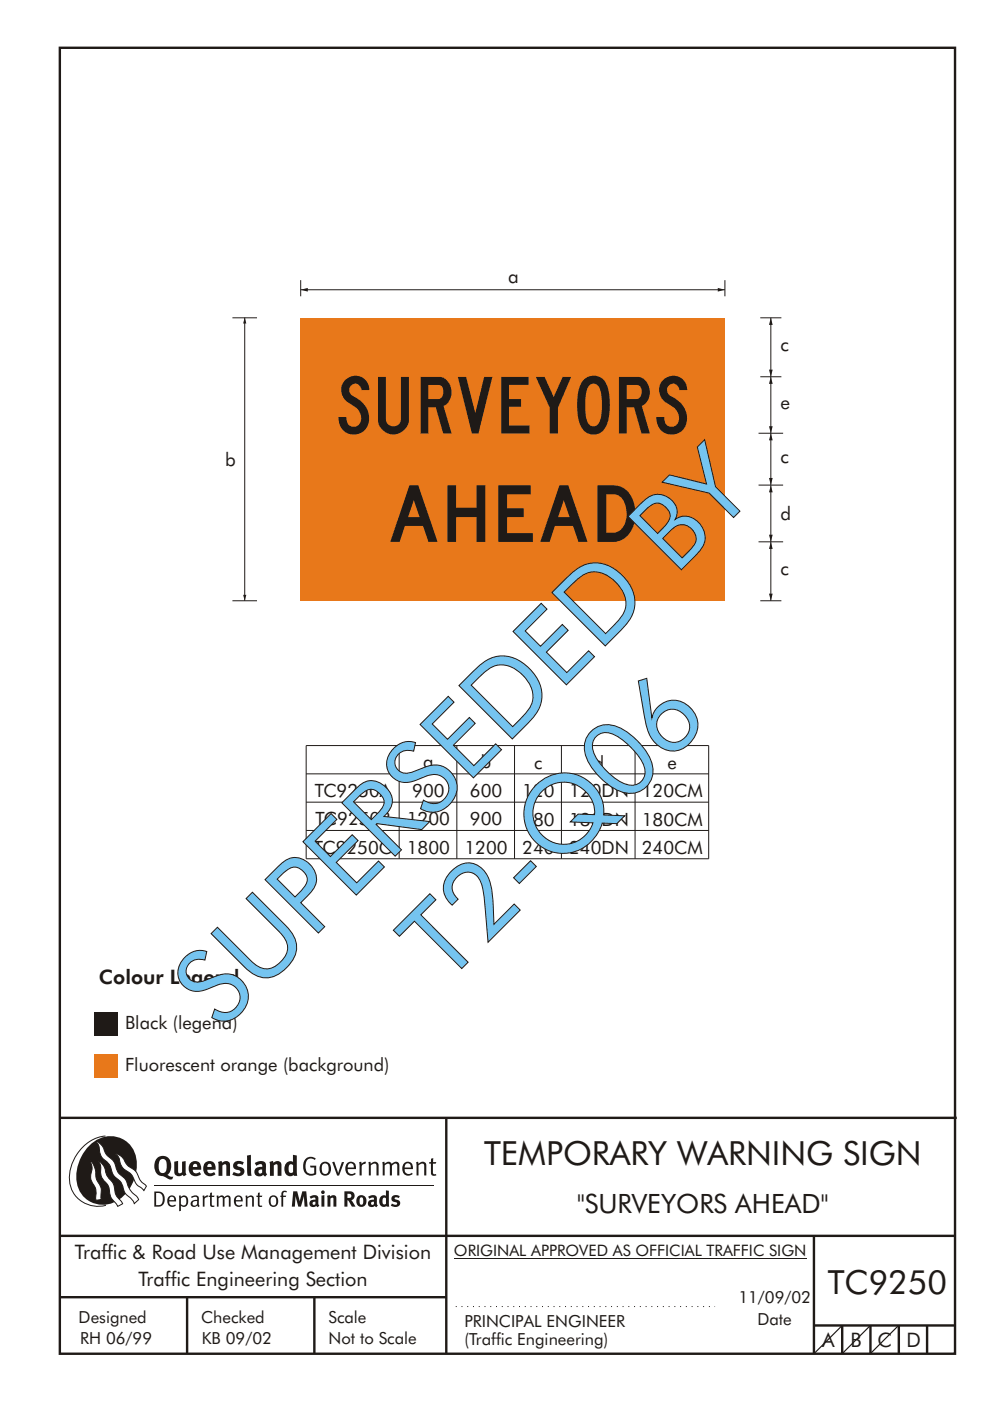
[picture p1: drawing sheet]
<svg xmlns="http://www.w3.org/2000/svg" width="210mm" height="297mm" viewBox="0 0 210 297" stroke-linecap="round" stroke-linejoin="round" font-family="sans-serif">
<path d="M96.7 277h55" fill="none" stroke="#1f1a17" stroke-width=".21" stroke-dasharray=".2 1" stroke-linecap="butt"/>
<g fill="none" stroke="#1f1a17" stroke-width=".51">
<path d="M12.7 10.1h189.9v276.9h-189.9zM12.7 237h190.3M94.7 236.9v50.1M12.7 262h190M12.7 275h82M39.7 275v12M66.7 275v12M172.7 262v25M172.7 281h30M178.7 281v6M184.7 281v6M190.7 281v6"/>
<path d="M196.7 281v6"/>
</g>
<path d="M96.3 266.7h74.7" fill="none" stroke="#1f1a17" stroke-width=".21"/>
<path d="M20 223.5h5v5h-5z" fill="#e8781a"/>
<path d="M20 214.5h5v5h-5z" fill="#1f1a17"/>
<path d="M51.9 67.3v60.1M65 158.1h85.4v24h-85.4zM84.7 158.1v24M96.9 158.1v24M109.2 158.1v24M119.1 158.1v24M134.7 158.1v24M65 164.1h85.4M65 170.1h85.4M65 176.1h85.4" fill="none" stroke="#1f1a17" stroke-width=".21"/>
<path d="M178.7 281l-6 6M184.7 281l-6 6" fill="none" stroke="#1f1a17" stroke-width=".25"/>
<g fill="#1f1a17">
<path d="M51.9 67.3l.4 1.3h-.7z"/>
<path d="M51.6 126.1h.7l-.4 1.3z"/>
</g>
<path d="M163.5 102.9v12" fill="none" stroke="#1f1a17" stroke-width=".21"/>
<g fill="#1f1a17">
<path d="M163.5 102.9l.4 1.5h-.7l.3-1.5 .4 1.5z" fill-rule="evenodd"/>
<path d="M163.2 113.4h.7l-.4 1.5 .4-1.5-.4 1.5z" fill-rule="evenodd"/>
</g>
<path d="M163.5 79.9v12" fill="none" stroke="#1f1a17" stroke-width=".21"/>
<g fill="#1f1a17">
<path d="M163.5 79.9l.4 1.5h-.7l.3-1.5 .4 1.5z" fill-rule="evenodd"/>
<path d="M163.2 90.4h.7l-.4 1.5 .4-1.5-.4 1.5z" fill-rule="evenodd"/>
</g>
<path d="M163.5 114.9v12.5" fill="none" stroke="#1f1a17" stroke-width=".21"/>
<g fill="#1f1a17">
<path d="M163.5 114.9l.4 1.5h-.7l.3-1.5 .4 1.5z" fill-rule="evenodd"/>
<path d="M163.2 125.9h.7l-.4 1.5 .4-1.5-.4 1.5z" fill-rule="evenodd"/>
</g>
<path d="M163.5 67.4v12.5" fill="none" stroke="#1f1a17" stroke-width=".21"/>
<g fill="#1f1a17">
<path d="M163.5 67.4l.4 1.5h-.7l.3-1.5 .4 1.5z" fill-rule="evenodd"/>
<path d="M163.2 78.4h.7l-.4 1.5 .4-1.5-.4 1.5z" fill-rule="evenodd"/>
</g>
<path d="M63.8 61.4h90" fill="none" stroke="#1f1a17" stroke-width=".21"/>
<g fill="#1f1a17">
<path d="M63.8 61.4l1.5-.4v.8l-1.5-.4 1.5-.4z" fill-rule="evenodd"/>
<path d="M152.3 61l1.5 .4-1.5 .4v-.8l1.5 .4z" fill-rule="evenodd"/>
</g>
<path d="M163.5 91.8v11" fill="none" stroke="#1f1a17" stroke-width=".21"/>
<g fill="#1f1a17">
<path d="M163.5 91.8l.4 1.6h-.7l.3-1.6 .4 1.6z" fill-rule="evenodd"/>
<path d="M163.2 101.3h.7l-.4 1.5 .4-1.5-.4 1.5z" fill-rule="evenodd"/>
</g>
<path d="M63.8 59.4v3.4M153.8 59.4v3.4M49.3 67.4h5.2M161.3 67.4h4.5M161.3 79.9h4.5M160.9 91.9h5.3M160.9 102.8h5.3M160.9 114.9h5.3M49.3 127.4h5.2M161.3 127.4h4.5" fill="none" stroke="#1f1a17" stroke-width=".21"/>
<g fill="#e8781a">
<path d="M63.8 67.4h90v60h-90z"/>
<path d="M66.3 69.9h85v55h-85z"/>
</g>
<g fill="#1f1a17">
<path d="M64.9 245.6a1.61 1.61 0 0 1 2.1 .1l-.2 .2a1.17 1.17 0 0 0-1.4-.1 1.17 1.17 0 0 0-.6 1.2 1.42 1.42 0 0 0 1.2 1.9l.7-.2v-1.2h-.8l-.1-.4h1.3v1.9a1.82 1.82 0 0 1-2.2-.1 1.82 1.82 0 0 1-.6-2.1l.2-.7z" fill-rule="evenodd"/>
<path d="M68.2 246.6a1.77 1.77 0 0 0 .4 2.6 1.39 1.39 0 0 0 1.4-.5 1.39 1.39 0 0 0 .2-1.5 1.19 1.19 0 0 0-2-.6zM68.5 246.8a.83 .83 0 0 1 1 .1 .83 .83 0 0 1 .2 1 .75 .75 0 0 1-.6 1 .75 .75 0 0 1-.8-.8v-.9z" fill-rule="evenodd"/>
<path d="M70.5 246.4l.4-.1 .8 2.4 .8-2.3h.5l-1.1 2.8h-.4z" fill-rule="evenodd"/>
<path d="M73.6 246.7a1.74 1.74 0 0 0 .5 2.5h.9l.5-.3-.2-.3a.89 .89 0 0 1-1.1 .2 .89 .89 0 0 1-.4-.9h1.7a1.15 1.15 0 0 0-.4-1.4 1.15 1.15 0 0 0-1.5 .2zM74 246.9a.67 .67 0 0 1 .8-.1 .67 .67 0 0 1 .3 .7h-1.3z" fill-rule="evenodd"/>
<path d="M76.2 246.4l.4-.1 .1 .5 .5-.4 .5-.1-.2 .5a.61 .61 0 0 0-.8 .6v1.8h-.4z" fill-rule="evenodd"/>
<path d="M78.1 246.4l.5-.1 .1 .5a.89 .89 0 0 1 .9-.5 .89 .89 0 0 1 .7 .8v2.1h-.4v-2.1l-.1-.3-.3-.1-.8 .4v2.1h-.4z" fill-rule="evenodd"/>
<path d="M81.1 246.4l.4-.1 .1 .4a.83 .83 0 0 1 .8-.4 .83 .83 0 0 1 .7 .5 .86 .86 0 0 1 .9-.5 .86 .86 0 0 1 .7 .8v2.1h-.4l-.1-2.3a.5 .5 0 0 0-.8 0l-.2 .2v2.1h-.5v-2.2l-.4-.3-.7 .4v2.1h-.4z" fill-rule="evenodd"/>
<path d="M85.7 246.7a1.74 1.74 0 0 0 .5 2.5h.9l.5-.3-.2-.3a.89 .89 0 0 1-1.1 .2 .89 .89 0 0 1-.4-.9h1.7a1.15 1.15 0 0 0-.5-1.4 1.15 1.15 0 0 0-1.4 .2zM86 246.9a.67 .67 0 0 1 .9-.1 .67 .67 0 0 1 .3 .7h-1.3z" fill-rule="evenodd"/>
<path d="M88.3 246.4l.4-.1 .1 .5a.89 .89 0 0 1 .9-.5 .89 .89 0 0 1 .7 .8v2.1h-.4v-2.1l-.1-.3-.3-.1-.8 .4v2.1h-.4z" fill-rule="evenodd"/>
<path d="M91.5 245.7l.4-.2v.9h.7l-.2 .3h-.5v2.1l.1 .1h.5l.1 .3a.71 .71 0 0 1-1.2-.5v-2h-.3v-.3h.3z" fill-rule="evenodd"/>
<path d="M37 246.3l.8-.2v2a.46 .46 0 0 0 .2 .7 .46 .46 0 0 0 .6-.3v-2.2l.8-.1v2.3l.2 .6-.6 .3-.2-.3a1.03 1.03 0 0 1-1.2 .2 1.03 1.03 0 0 1-.6-1z" fill-rule="evenodd"/>
<path d="M40.4 246.6a1.64 1.64 0 0 0 0 2.3 1.64 1.64 0 0 0 2.3 .1l-.4-.5a.78 .78 0 0 1-.9 .3 .78 .78 0 0 1-.5-.8h1.8a1.37 1.37 0 0 0-.6-1.6 1.37 1.37 0 0 0-1.7 .2zM41 246.9a.48 .48 0 0 1 .7-.1 .48 .48 0 0 1 .2 .6h-1z" fill-rule="evenodd"/>
<path d="M43.5 246.6a1.65 1.65 0 0 0-.2 2 1.65 1.65 0 0 0 1.9 .7l.5-.3-.3-.5a.78 .78 0 0 1-.9 .3 .78 .78 0 0 1-.5-.8h1.8a1.37 1.37 0 0 0-.6-1.6 1.37 1.37 0 0 0-1.7 .2zM44.1 246.9a.48 .48 0 0 1 .6-.1 .48 .48 0 0 1 .2 .6h-.9z" fill-rule="evenodd"/>
<path d="M46.3 246.4l.7-.3 .1 .4a.95 .95 0 0 1 1-.3 .95 .95 0 0 1 .7 .9v2.2h-.8v-2.3l-.3-.2-.5 .3v2.2h-.8z" fill-rule="evenodd"/>
<path d="M49.7 246.5a1.73 1.73 0 0 1 2-.1l-.2 .6-.6-.2a.42 .42 0 0 0-.6 .3l.2 .2a1.23 1.23 0 0 1 1.4 1 1.47 1.47 0 0 1-2.3 .9l-.3-.1 .3-.6 .7 .3a.47 .47 0 0 0 .7-.3 .87 .87 0 0 0-1-.6l-.4-.2-.1-.4z" fill-rule="evenodd"/>
<path d="M54.1 246.6l.3 .6 .3-.2a.62 .62 0 0 1 .9 0v.4a1.21 1.21 0 0 0-1.3 .3 1.21 1.21 0 0 0-.2 1.4 1.19 1.19 0 0 0 1.7 0l.5 .3 .4-.4-.3-.4v-1.3a.96 .96 0 0 0-1.3-1.1zM55 248.1l.6-.1v.6a.43 .43 0 0 1-.6 .1 .43 .43 0 0 1 0-.6z" fill-rule="evenodd"/>
<path d="M57.2 246.4l.7-.3 .1 .4a.95 .95 0 0 1 1-.3 .95 .95 0 0 1 .7 .9v2.2h-.8v-2.3l-.3-.2-.5 .3v2.2h-.8z" fill-rule="evenodd"/>
<path d="M62.2 244.8v1.6a1.29 1.29 0 0 0-1.4 .1 1.29 1.29 0 0 0-.5 1.3 1.24 1.24 0 0 0 .5 1.4 1.24 1.24 0 0 0 1.5-.1l.1 .2h.7l-.1-4.3zM61.5 246.9h.4l.3 .1v1.5l-.3 .2a.48 .48 0 0 1-.6-.5 1.52 1.52 0 0 1 .2-1.3z" fill-rule="evenodd"/>
<path d="M52.4 245l.8-.2 .2 4.5h-.8l-.1-.2z" fill-rule="evenodd"/>
</g>
<path d="M22.4 240.9a9 9 0 0 0-7.4 10.8 6.2 6.2 0 0 0 7.5 3.9M32.7 251.4h59.4" fill="none" stroke="#1f1a17" stroke-width=".21"/>
<path d="M19.1 242.7a5.7 5.7 0 0 1 6.5-1.4 5.7 5.7 0 0 1 3.4 5.7 8.6 8.6 0 0 1-6.2 8.4 5.7 5.7 0 0 1-6.5-7.1 9.9 9.9 0 0 1 2.8-5.6z" fill-rule="evenodd" fill="#1f1a17"/>
<path d="M24.4 244.6a3.1 3.1 0 0 1 2.3 2.1l.8 .8a3.2 3.2 0 0 1 2 2.3l.4 .7 1.2 1-.6 .9-.2-.3a3.5 3.5 0 0 1-1.9-2 3.8 3.8 0 0 0-2.1-2.2 3.5 3.5 0 0 1-1-2.3zM20.4 242a3.4 3.4 0 0 1 1.9 2.4l.7 .9a3.3 3.3 0 0 1 1.7 2.5 4.4 4.4 0 0 0 1.7 2l.3 .3a6.1 6.1 0 0 0 2.5 3.7l.2 .5-.9 .9a6.1 6.1 0 0 0-1.9-2.2l-.4-.7a3.6 3.6 0 0 0-1.9-2.8l-.6-1.1a3.6 3.6 0 0 0-1.9-2.8 3.7 3.7 0 0 1-.8-2.4zM21 246.2a3.4 3.4 0 0 1 1.5 2.7l.6 .9a3.8 3.8 0 0 1 1.4 3.1l.3 .8 1.2 1.5-1 .6-.5-.8a3.2 3.2 0 0 1-1.3-2.8 4.3 4.3 0 0 0-1.4-2.2 4.7 4.7 0 0 1-.5-2.9zM19.2 246.1a5.1 5.1 0 0 1 1.2 3.7l.3 .7a3.1 3.1 0 0 1 .7 3l.1 .8-1.1 .2-.1-.8a3.5 3.5 0 0 0-.9-3.2 3.6 3.6 0 0 1 .1-2.6z" fill-rule="evenodd" fill="#fff" stroke="#1f1a17" stroke-width=".21"/>
<g fill="#1f1a17">
<path d="M33.4 245.5a2.51 2.51 0 0 0 .4 3.7l.8 .2a2.78 2.78 0 0 0 2 .6l.2-.5h-.6l-.7-.4a2.56 2.56 0 0 0 0-3.8 1.83 1.83 0 0 0-2.1 .2zM34 245.9a.87 .87 0 0 1 1 0 .87 .87 0 0 1 .4 .9v.4a1.17 1.17 0 0 1-.9 1.5h-.3a2.38 2.38 0 0 1-.2-2.8z" fill-rule="evenodd"/>
<path d="M33.1 252.9v2.6a1.12 1.12 0 0 0 1.2-.3 1.12 1.12 0 0 0 .2-1.1l-.1-.6-.3-.4zM32.7 252.6h1.1a1.67 1.67 0 0 1 1.2 1.7 1.67 1.67 0 0 1-1.3 1.5h-1zM36.1 253.9l-.2 .6h1.1a.55 .55 0 0 0-.3-.7 .55 .55 0 0 0-.6 .1zM35.8 253.8a.95 .95 0 0 1 1.2-.2 .95 .95 0 0 1 .4 1.1h-1.5a.72 .72 0 0 0 .4 .8 .72 .72 0 0 0 .9-.1l.1 .2a1.15 1.15 0 0 1-1.5 0 1.15 1.15 0 0 1-.2-1.5zM38.4 254.1v1.2a.7 .7 0 0 0 .9 .1 .7 .7 0 0 0 .2-.9 .61 .61 0 0 0-.4-.7 .61 .61 0 0 0-.7 .3zM38 253.5l.3-.1 .1 .4a.95 .95 0 0 1 1.2-.1 .95 .95 0 0 1 .3 1.1 .92 .92 0 0 1-.5 1 .92 .92 0 0 1-1-.2v1.1l-.4 .1zM40.9 254.9a.5 .5 0 0 0 .2 .7 .5 .5 0 0 0 .7-.3v-.7zM40.5 253.8a1 1 0 0 1 1.7 .2v1.4l.2 .3-.2 .2-.3-.3a.78 .78 0 0 1-1.4-.1 .78 .78 0 0 1 .8-1.1h.5a.58 .58 0 0 0-.3-.7 .58 .58 0 0 0-.7 .3zM43 253.5l.3-.1 .1 .4 .3-.3h.5l-.2 .3a.52 .52 0 0 0-.6 .6v1.4h-.4zM44.6 252.9l.4-.1-.1 .7h.6l-.1 .3h-.5v1.5a.35 .35 0 0 0 .6 .3v.2a.57 .57 0 0 1-.6 .1 .57 .57 0 0 1-.3-.5v-1.6h-.3v-.3h.3zM45.9 253.5l.4-.1 .1 .4 .2-.2a.64 .64 0 0 1 1 .2 .7 .7 0 0 1 .8-.4 .7 .7 0 0 1 .5 .7v1.7h-.4v-1.7l-.2-.3-.7 .3v1.7h-.3v-1.6a.38 .38 0 0 0-.3-.5 .38 .38 0 0 0-.5 .3l-.1 .1v1.7h-.4zM50.2 253.9l-.2 .6h1.1a.55 .55 0 0 0-.2-.7 .55 .55 0 0 0-.7 .1zM49.9 253.8a.95 .95 0 0 1 1.2-.2 .95 .95 0 0 1 .4 1.1h-1.5a.72 .72 0 0 0 .4 .8 .72 .72 0 0 0 .9-.1l.1 .2a1.15 1.15 0 0 1-1.5 0 1.15 1.15 0 0 1-.2-1.5zM52.1 253.5l.3-.1 .1 .4a.72 .72 0 0 1 .8-.4 .72 .72 0 0 1 .6 .7v1.7h-.4v-1.5a.45 .45 0 0 0-.3-.6 .45 .45 0 0 0-.5 .3l-.2 .1v1.7h-.3zM54.7 252.9l.4-.1v.7h.6l-.1 .3h-.5v1.5a.35 .35 0 0 0 .5 .3v.2a.57 .57 0 0 1-.6 .1 .57 .57 0 0 1-.3-.5v-1.6h-.3v-.3h.3zM57.6 253.9l-.2 .7a.65 .65 0 0 0 .3 .9 .65 .65 0 0 0 .8-.3l.1-.1a.93 .93 0 0 0-.7-1.4zM57.3 253.8a1.12 1.12 0 0 1 1.4 0 1.12 1.12 0 0 1 .2 1.4 1.01 1.01 0 0 1-1.2 .7 1.01 1.01 0 0 1-.7-1.2zM59.9 252.6l.5-.2 .5 .2-.2 .2-.3-.1-.3 .2v.6h.6l-.1 .3h-.5v2h-.4v-2h-.2v-.3h.2zM62.2 252.6l-.3 3.2h.7l.1-2.2 .6 2.2h.5l.7-2.2 .1 2.2h.7l-.3-3.2h-.9l-.5 2.1-.5-2.1zM65.7 253.7l.3 .5a.51 .51 0 0 1 .5-.3 .51 .51 0 0 1 .4 .4v.1a.88 .88 0 0 0-1.1 .3 .88 .88 0 0 0 .2 1.1 .9 .9 0 0 0 1.1-.1l.3 .3 .4-.4-.3-.3v-1.1a.87 .87 0 0 0-.4-.8 .87 .87 0 0 0-1 .1zM66.4 254.9l.5-.1v.5l-.1 .1h-.3l-.2-.1zM68.2 253.5v2.3h.6v-2.4zM68.1 252.8a.4 .4 0 0 0 .8 0 .4 .4 0 0 0-.8 0zM69.4 253.5l.1 2.3h.6v-1.7a.33 .33 0 0 1 .4-.2 .33 .33 0 0 1 .2 .4v1.5h.7v-1.7a.75 .75 0 0 0-.6-.7 .75 .75 0 0 0-.8 .3v-.3zM73.1 252.6v3.2h.6v-1.3l.3 .2 .7 1.1h.7l-.9-1.4a.94 .94 0 0 0 .7-1 .94 .94 0 0 0-.9-.8zM73.7 253.1a.51 .51 0 0 1 .7 .1 .51 .51 0 0 1-.1 .8h-.6zM75.9 253.7a1.19 1.19 0 0 0-.1 1.8 1.19 1.19 0 0 0 1.7-.1 1.19 1.19 0 0 0 0-1.6 1.19 1.19 0 0 0-1.6-.1zM76.5 253.9h.2a.99 .99 0 0 1 0 1.5 1.06 1.06 0 0 1-.2-1.5zM78.1 253.7l.3 .5a.51 .51 0 0 1 .5-.3 .51 .51 0 0 1 .4 .4v.1a.88 .88 0 0 0-1.1 .3 .88 .88 0 0 0 .2 1.1 .9 .9 0 0 0 1.1-.1l.3 .3 .4-.4-.2-.3v-1.1a.87 .87 0 0 0-.5-.8 .87 .87 0 0 0-1 .1zM78.9 254.9l.4-.1v.5l-.1 .1h-.3l-.2-.1zM81.9 252.4v1.2a1.2 1.2 0 0 0-1.4 .5 1.2 1.2 0 0 0 .2 1.5l.5 .3 .8-.2v.1h.6l-.1-3.3zM81.4 254l.5 .1-.1 1.2a.46 .46 0 0 1-.5 0 .46 .46 0 0 1-.2-.6zM83.3 253.6a.79 .79 0 0 0-.2 1 .79 .79 0 0 0 1 .3 .33 .33 0 0 1 0 .5 .33 .33 0 0 1-.5 0l-.5-.2-.2 .4a1.15 1.15 0 0 0 1.2 .3 1.15 1.15 0 0 0 .8-1 1.49 1.49 0 0 0-1.2-.7 .4 .4 0 0 1 .3-.4 .4 .4 0 0 1 .4 .1l.2 .1 .2-.4a1.47 1.47 0 0 0-1.5 0z" fill-rule="evenodd"/>
</g>
<path d="M190.6 281l-6 6" fill="none" stroke="#1f1a17" stroke-width=".25"/>
<g font-size="22.4" fill="#1f1a17">
<text x="94.6" y="208.7" transform="rotate(-45 94.6 208.7)">T2-Q06</text>
<text x="46.7" y="218.7" transform="rotate(-45 46.7 218.7)">SUPERSEDED BY</text>
</g>
<g font-size="12" fill="#1f1a17">
<text x="71.8" y="91.9">SURVEYORS</text>
<text x="82.8" y="114.9">AHEAD</text>
</g>
<g font-size="7.1" fill="#1f1a17">
<text x="102.7" y="247">TEMPORARY WARNING SIGN</text>
<text x="175.6" y="274.3">TC9250</text>
</g>
<text font-size="5.6" fill="#1f1a17" x="122.4" y="257.2">&quot;SURVEYORS AHEAD&quot;</text>
<g font-size="4.2" fill="#1f1a17">
<text x="21" y="208.5">Colour Legend</text>
<text x="15.9" y="267">Traffic &amp; Road Use Management Division</text>
<text x="29.4" y="272.6">Traffic Engineering Section</text>
<text x="174.4" y="285.6">A</text>
<text x="180.4" y="285.6">B</text>
<text x="186.2" y="285.6">C</text>
<text x="192.3" y="285.6">D</text>
</g>
<g font-size="4" fill="#1f1a17">
<text x="107.8" y="60.1">a</text>
<text x="165.6" y="74.5">c</text>
<text x="165.6" y="86.8">e</text>
<text x="47.8" y="98.8">b</text>
<text x="165.6" y="98.2">c</text>
<text x="165.6" y="110.3">d</text>
<text x="165.6" y="122">c</text>
</g>
<g font-size="3.9" fill="#1f1a17">
<text x="89.8" y="162.9">a</text>
<text x="102" y="162.9">b</text>
<text x="113.4" y="163">c</text>
<text x="126" y="163">d</text>
<text x="141.7" y="163">e</text>
<text x="66.8" y="168.9">TC9250A</text>
<text x="87.5" y="168.9">900</text>
<text x="99.7" y="168.9">600</text>
<text x="110.8" y="169">120</text>
<text x="120.7" y="169">120DN</text>
<text x="136.2" y="169">120CM</text>
<text x="66.9" y="175">TC9250B</text>
<text x="86.3" y="175">1200</text>
<text x="99.7" y="175">900</text>
<text x="110.8" y="175.1">180</text>
<text x="120.7" y="175.1">180DN</text>
<text x="136.2" y="175.1">180CM</text>
<text x="66.6" y="181">TC9250C</text>
<text x="86.3" y="181">1800</text>
<text x="98.6" y="181">1200</text>
<text x="110.8" y="181.1">240</text>
<text x="120.7" y="181.1">240DN</text>
<text x="136.2" y="181.1">240CM</text>
<text x="26.5" y="218.1">Black (legend)</text>
<text x="26.5" y="227.1">Fluorescent orange (background)</text>
</g>
<g font-size="3.5" fill="#1f1a17">
<text x="16.7" y="280.5">Designed</text>
<text x="42.7" y="280.5">Checked</text>
<text x="69.7" y="280.5">Scale</text>
<text x="98.5" y="281.4">PRINCIPAL ENGINEER</text>
<text x="156.7" y="276.3">11/09/02</text>
<text x="160.7" y="281">Date</text>
<text x="17" y="284.9">RH 06/99</text>
<text x="42.8" y="284.9">KB 09/02</text>
<text x="69.7" y="285">Not to Scale</text>
<text x="98.5" y="285.1">(Traffic Engineering)</text>
</g>
<text font-size="3.4" fill="#1f1a17" x="96.3" y="266.3">ORIGINAL APPROVED AS OFFICIAL TRAFFIC SIGN</text>
</svg>
